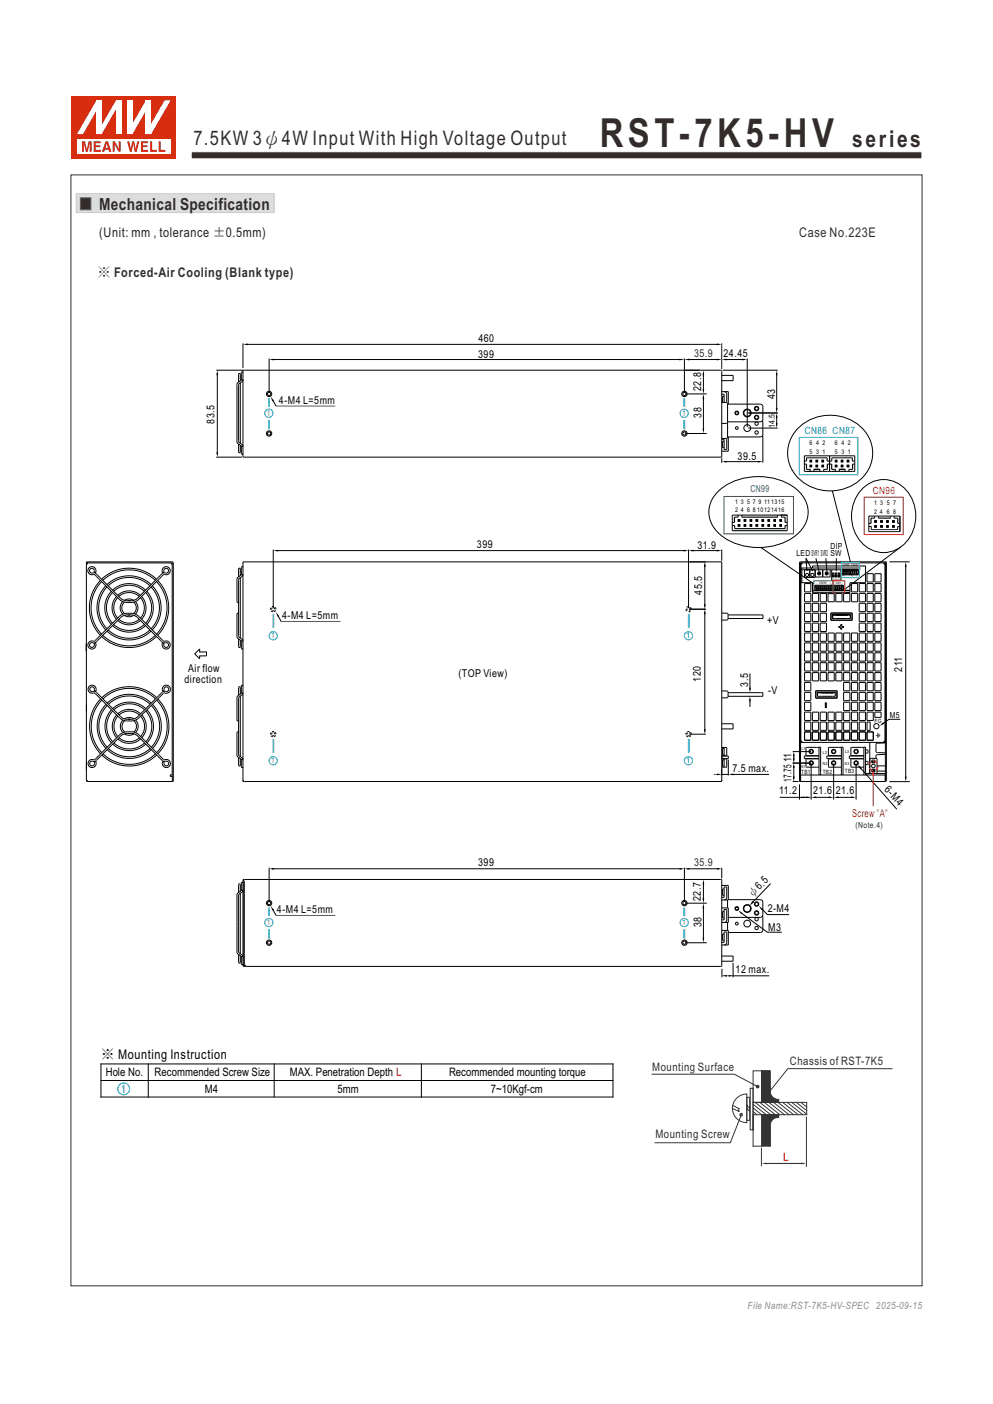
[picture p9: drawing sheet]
<svg xmlns="http://www.w3.org/2000/svg" width="210mm" height="297mm" viewBox="0 0 210 297" stroke-linecap="round" stroke-linejoin="round" font-family="sans-serif">
<path d="M16.1 41h41.9v4h-41.9z" fill-rule="evenodd" fill="#dcdddd" stroke="#c9caca" stroke-width=".21"/>
<path d="M17 41.8h2.2v2.6h-2.2z" fill-rule="evenodd" fill="#332c2b" stroke="#5f5d5d" stroke-width=".21"/>
<path d="M21.3 225.1h108.3v7h-108.3zM21.4 228.6h108.2M31.4 225.1v7M58 225.1v6.9M89.1 225.1v7" fill="none" stroke="#000" stroke-width=".21"/>
<circle cx="26.2" cy="230.3" r="1.25" fill="none" stroke="#008fd7" stroke-width=".21"/>
<path d="M40.4 32.1h154.6v1.5h-154.6z" fill-rule="evenodd" fill="#332c2b" stroke="#fefefe" stroke-width=".21"/>
<path d="M15.2 20.4h22v13.2h-22z" fill-rule="evenodd" fill="#d62e0f"/>
<path d="M16.3 29.4h19.8v3.1h-19.8z" fill-rule="evenodd" fill="#fefefe"/>
<g fill="#d62e0f">
<path d="M26.9 29.9h.4l.4 1.6 .3-1.6h.4l.3 1.6 .3-1.6h.5l-.6 2.2h-.4l-.3-1.7-.3 1.7h-.4z" fill-rule="evenodd"/>
<path d="M29.8 29.9h1.5v.4h-1.1v.5h1v.3h-1v.6h1.1v.4h-1.5z" fill-rule="evenodd"/>
<path d="M31.7 29.9h.5v1.8h1v.4h-1.5z" fill-rule="evenodd"/>
<path d="M33.5 29.9h.5v1.8h1v.4h-1.5z" fill-rule="evenodd"/>
<path d="M17.3 29.9h.7l.4 1.7 .3-1.7h.7v2.2h-.4v-1.8l-.4 1.8h-.5l-.4-1.8v1.8h-.4z" fill-rule="evenodd"/>
<path d="M19.8 29.9h1.5v.4h-1.1v.5h1v.3h-1v.6h1.2v.4h-1.6z" fill-rule="evenodd"/>
<path d="M22.6 30.4l.2 .9h-.5zM22.3 29.9l-.7 2.2h.4l.2-.4h.7l.2 .4h.5l-.8-2.2z" fill-rule="evenodd"/>
<path d="M23.8 29.9h.5l.8 1.5v-1.5h.4v2.2h-.4l-.9-1.6v1.6h-.4z" fill-rule="evenodd"/>
</g>
<g fill="#fff">
<path d="M24.5 21.3h1.1v7.1h-1.1z" fill-rule="evenodd"/>
<path d="M24.5 21.3h1.1l-4.1 7.1h-1.1z" fill-rule="evenodd"/>
<path d="M20.4 21.3h1.1v7.1h-1.1z" fill-rule="evenodd"/>
<path d="M20.4 21.3h1.1v.3l-4 6.8h-1.2z" fill-rule="evenodd"/>
<path d="M30.8 21.3h1.1v7.1h-1.1z" fill-rule="evenodd"/>
<path d="M34.8 21.3h1.3l-4.2 7.1h-1v-.3z" fill-rule="evenodd"/>
<path d="M26.9 21.3h1.1v7.1h-1.1z" fill-rule="evenodd"/>
<path d="M30.8 21.3h1.1v.2l-3.9 6.9h-1.1v-.3z" fill-rule="evenodd"/>
</g>
<g fill="none" stroke="#000" stroke-width=".21">
<path d="M45.7 78.3h5.8M46 78.9v17.3M51.4 78.8l-.2-.1-.2 .1v1.6l-.7 .5-.2 .4v12.2l.9 .9v1.5l.2 .2 .2-.1M51.4 72.6v5.2M51.4 78.4l101.2-.1v18.4h-101.2zM51.9 72.8h100.2M56.9 75.8v7.3M57.5 76.1h86.7M144.7 75.8v7.3M145.3 76.1h6.8M148.8 78.9v3.9M152.6 72.6v5.5"/>
<path d="M152.6 79.4h2.4v1.1h-2.4M152.9 78.3h11.6M153.2 76.1h4.3M158 75.8v14.5M164.3 78.9v7.9M45.7 96.7h5.5M50.5 94v1.6l.1 .2 .2-.2v-1.4M50.8 80.6v-1.4l-.2-.2-.1 .2v1.6M50.8 81v12.8M51 80.2l.2 .2 .2-.2M51.4 94.5l-.2-.1-.2 .2M51.4 80.4l-.2 .3-.7 .6v12.2l.9 .9"/>
<path d="M57.7 84.6l.7 1.3h12.5M145 83.3h4.5M145 91.7h4.5M148.8 83.9v7.2M152.6 85.1l1.1 .1M152.6 96.9v1M152.6 82.8h1.4v2.7M152.6 83.4h.5v1.7M152.6 92.8h1.1M153.1 82.8l.4 .2 .2 .3v1.9M153.1 83.8h-.3v1.3M153.1 93.4h-.3v1.3h.3"/>
<path d="M153.2 97.7h7.6M153.7 92.8v2.3h-.6v-2.2h-.5M153.7 85.2l.1 .1M153.8 85.3h.1M153.9 85.5h6.9l.4 .2 .1 .3v2.8l-.3 .4h-7.1M153.9 89.4l-.2 .2h-1.1M153.9 85.3v7.3l-.2 .2M154 92.4v3h-1.4M158.2 87.4h6.3M158.2 90.6h6.3M161.2 89l.1 3-.3 .4h-7.1M161.3 92.1v5.8"/>
<path d="M164.3 87.9v2.1M169.2 90.2a9.6 9.6 0 0 1 14.7 2.5 7.7 7.7 0 0 1-4.8 10.5 9.3 9.3 0 0 1-12.2-5.2 7.4 7.4 0 0 1 2.3-7.8zM170.1 98.2h.5v1.1h.8l-.1 .4M170.1 96.4h10.7v3.3h-10.7zM170.1 97.5h.5M170.6 97.5v-.6l4.3-.1v.7h1M171.3 97.4h.3v.3h-.3zM171.3 98.4h.3v.3h-.3zM172.1 99.3h1.3v.4M172.1 99.3v.4M172.6 97.4h.3v.3h-.3zM172.6 98.4h.3v.3h-.3z"/>
<path d="M173.8 97.4h.4v.3h-.4zM173.8 98.4h.4v.3h-.4zM174.2 99.3h.8v-1.1h.9v1.1h.8v.4M174.2 99.3v.4M175.4 96.4v3.3M175.9 97.5v-.6l4.4-.1-.1 .7h.6M176.7 97.4h.3v.3h-.3zM176.7 98.4h.3v.3h-.3zM177.4 99.3h1.3M177.5 99.3v.4M177.9 97.4h.3v.3h-.3zM177.9 98.4h.3v.3h-.3z"/>
<path d="M178.7 99.3v.4M179.2 97.4h.3v.3h-.3zM179.2 98.4h.3v.3h-.3zM179.5 99.3v.4M180.8 98.2h-.5v1.1h-.8M18.3 119.3v45.8M18.4 119.1h.1v.2h-.2zM36.2 119.1v.2h.2M57.8 116.3v12.4M58.3 116.5h86.8M145.6 116.3v12.4M146.2 116.5h5.9"/>
<path d="M149.1 119.4v8.9M152.1 103.7a13.3 13.3 0 0 1 16.6 0 5.9 5.9 0 0 1 0 9.2 13.3 13.3 0 0 1-16.6 0 5.9 5.9 0 0 1 0-9.2zM152.6 116.3v2.3M154.9 111.2l.5-.1v.7h10.6v-.6h.5M154.9 109h11.6v3.3h-11.6zM156.1 109v.4M156.1 109.4h-.8v1.1h-.4M156.1 109.9h.3v.4h-.3zM156.1 111h.3v.3h-.3zM157.4 111h.3v.3h-.3zM157.4 109.9h.3v.4h-.3zM158.6 111h.4v.3h-.4z"/>
<path d="M158.6 109.9h.4v.4h-.4zM159.9 111h.3v.3h-.3zM159.9 109.9h.3v.4h-.3zM160.9 115.8l11.2 7.7M161.2 111h.3v.3h-.3zM161.2 109.9h.3v.4h-.3zM162.4 111h.3v.3h-.3zM162.4 109.9h.3v.4h-.3zM163.7 111h.3v.3h-.3zM163.7 109.9h.3v.4h-.3zM164.4 109v.4h-7.5v-.4M165 111h.3v.3h-.3z"/>
<path d="M165 109.9h.3v.4h-.3zM165.2 109v.4h.8v1.1h.5M169.3 119.1v46.2M169.3 119.1h.1M169.3 119.1h18.2v-.3h-18.2l-.2 .2v46.3h18.1M169.3 119.1l.1 37.9h17.8v-37.7h-.3M169.4 119.3h.2M169.4 119.3h.1M169.5 119.3h.1M169.6 119.1v.2h-.2M172.5 118.1l.7 2.7M174.7 118.1l.2 2.7"/>
<path d="M176 103.8l3.9 15.2M176.9 118.1v2.7M181.3 119.7v.1M181.8 119.8v.7h-12.2M182.4 103.3a6.4 6.4 0 0 1 10.6 2.6 8 8 0 0 1-4.2 10.7 6.9 6.9 0 0 1-8.6-6.3 8.4 8.4 0 0 1 2.2-7zM182.6 119.7v.1M183.7 111.4h.6l-.1 .6h5.6v-.6M183.7 109.2h6.6v3.3h-6.6zM184.2 109.6v1.1h-.5M185 109.2v.4h-.8M185 110.1h.3v.4h-.3zM185 111.2h.3v.3h-.3z"/>
<path d="M186.3 111.2h.3v.3h-.3zM186.3 110.1h.3v.4h-.3zM186.9 119.3h.3M186.9 119.1v.2M187 119.3h.1M187.5 111.2h.3v.3h-.3zM187.5 110.1h.3v.4h-.3zM188.1 118.8h4.3M188.3 109.2v.4h-2.5v-.4M188.8 111.2h.3v.3h-.3zM188.8 110.1h.3v.4h-.3zM189.1 109.2v.4h.8v1.1h.4"/>
<path d="M189.8 111.4h.5M190.5 115.7l-11.8 8.9M191.5 119.5v45.3M18.2 136.2v1.5M18.8 120.1a.86 .86 0 0 1 1-.2 .86 .86 0 0 1 .5 .8v.4h-.4v-.4a.52 .52 0 0 0-.7-.4 .52 .52 0 0 0-.2 .8 .52 .52 0 0 0 .8 .1l.6 .2 5.3 5.3 1 .4 1.5-.1 .7-.3 5.7-5.5a.82 .82 0 0 0 1-.4 .5 .5 0 0 0-.4-.6 .5 .5 0 0 0-.6 .5v.4h-.3v-.4a.88 .88 0 0 1 1.1-.7 .88 .88 0 0 1 .6 1.2 .88 .88 0 0 1-1.3 .3l-5.6 5.5-.6 .3-.8 .1h-1.2l-1-.4-5.5-5.5a.93 .93 0 0 1-1.2-.2 .93 .93 0 0 1 0-1.2zM18.9 135.8l1.2-.2 5.2-5.3 .6-.4 .8-.2 1.5 .1 .9 .4 5.5 5.4a1.21 1.21 0 0 1 1.4 .6 .86 .86 0 0 1-.7 1.1 .86 .86 0 0 1-1-.9v-.3h.3v.3a.52 .52 0 0 0 .7 .5 .52 .52 0 0 0 .3-.8 .52 .52 0 0 0-.8-.1l-.6-.2-5.2-5.2-.5-.4-.8-.1h-1.1l-.9 .4-5.7 5.5a.8 .8 0 0 0-1.1 .4 .5 .5 0 0 0 .5 .5 .5 .5 0 0 0 .5-.5v-.3h.4v.3a.86 .86 0 0 1-1.2 .8 .86 .86 0 0 1-.2-1.4zM21.2 122.8a8.4 8.4 0 0 0 0 11.6M21.5 134.6a8.4 8.4 0 0 0 11.6 0M21.5 122.5a8.4 8.4 0 0 1 11.6 0M21.5 123a8 8 0 0 0 0 11.1M21.7 122.8a8.1 8.1 0 0 1 11.1 0M21.7 134.4a8 8 0 0 0 11.1 0"/>
<path d="M21.8 134.5h.1M22.4 123.9a6.8 6.8 0 0 0 0 9.4M22.6 133.5a6.8 6.8 0 0 0 9.4 0M22.6 123.7a6.8 6.8 0 0 1 9.4 0M22.6 124.2a6.4 6.4 0 0 0 0 8.8M22.9 123.9a6.4 6.4 0 0 1 8.8 0M22.9 133.3a6.4 6.4 0 0 0 8.8 0M23.5 125.1a5.1 5.1 0 0 0 0 7M23.8 132.3a5.1 5.1 0 0 0 7 0M23.8 124.8a5.2 5.2 0 0 1 7 0M23.8 125.3a4.8 4.8 0 0 0 0 6.5M24 125.1a4.7 4.7 0 0 1 6.5 0"/>
<path d="M24 132.1a4.8 4.8 0 0 0 6.5 0M24.6 126.2a3.6 3.6 0 0 0 0 4.8M24.9 131.2a3.6 3.6 0 0 0 4.8 0M24.9 125.9a3.6 3.6 0 0 1 4.8 0M24.9 126.4a3.3 3.3 0 0 0 0 4.3M25.1 126.2a3.2 3.2 0 0 1 4.3 0M25.1 131a3.2 3.2 0 0 0 4.3 0M26 127.3a1.89 1.89 0 0 0 0 2.6M26.3 130.2l.8 .3 1.2-.3M26.3 127l.9-.3 1.1 .3M26.4 127.4a1.53 1.53 0 0 0 0 2.4M27 127.1h.6"/>
<path d="M27 130.1h.6M28.2 127.4a1.53 1.53 0 0 1 0 2.4M28.6 127.3a1.92 1.92 0 0 1 0 2.6M29.7 126.4a3.3 3.3 0 0 1 0 4.3M29.9 126.2a3.6 3.6 0 0 1 0 4.8M30.8 125.3a4.8 4.8 0 0 1 0 6.5M31 125.1a5.2 5.2 0 0 1 0 7M32 124.2a6.4 6.4 0 0 1 0 8.8M32.2 123.9a6.8 6.8 0 0 1 0 9.4M33.1 123a8 8 0 0 1 0 11.1M33.3 122.8a8.4 8.4 0 0 1 0 11.6M41.2 138.3l1-1v.6h1.5v.8h-1.5v.7z"/>
<path d="M50.5 129.9l-.2-.2-.2 .2v4.8l.9 .9v1.5l.2 .2 .2-.1M50.5 135.2v1.6l.1 .2 .2-.2v-1.4M50.8 121.8v-1.4l-.2-.2-.1 .2v1.6M50.8 122.2v12.8M51 121.4l.2 .2 .2-.2M51.4 120l-.2-.1-.2 .1v1.6l-.9 .9v4.8l.2 .1 .2-.1M51.4 121.6l-.9 .9v12.2l.9 .9M51.4 135.7l-.2-.1-.2 .2M58.8 130.2l.7 1.3h12.5M145.8 128.9h3.5M149.1 129.4v25.4M152.7 129.7h1.1l.2 .2v1.1l-.2 .1"/>
<path d="M152.7 131.2h1.1M153.8 131.1v.1M154 130.1h7.4v.7h-7.4M169.3 126.1h.1M169.4 120.2h12.4M169.6 120.2v3.1M170.1 120.5v1.6h2.2v-1.6M170.2 129.7h1.3v1.8h-1.3zM170.2 123.4h1.3v1.8h-1.3zM170.2 125.5h1.3v1.8h-1.3zM170.2 127.6h1.3v1.8h-1.3zM170.2 131.8h1.3v1.8h-1.3z"/>
<path d="M170.2 133.9h1.3v1.8h-1.3zM170.2 136h1.3v1.8h-1.3zM170.2 138.1h1.3v1.8h-1.3zM170.7 120.8l-.2-2.7 1.4 2.7M171.2 120.5v1.6M171.8 129.7h1.3v1.8h-1.3zM171.8 125.5h1.3v1.8h-1.3zM171.8 127.6h1.3v1.8h-1.3zM171.8 131.8h1.3v1.8h-1.3zM171.8 133.9h1.3v1.8h-1.3zM171.8 136h1.3v1.8h-1.3zM171.8 138.1h1.3v1.8h-1.3z"/>
<path d="M171.8 120.2v-.5h11.2v3.6h-3.3v2.1h-7.9v-2.1h-2.4M171.8 124.9h7.9M171.8 125.3h7.9M172.3 124.5h.2v.2l3.5 .1v-.3h.3v.3l1.9-.1v-.2h.1M172.4 120.5v1.6h3.2v-1.6M172.5 123.8v.5h-.2M172.7 123.8v.1h-.2M172.7 124.5l.1 .1zM172.7 124.1l.1 .1zM173.1 121.2l.2-.1 .1 .3-.2 .1zM173.1 124.5l.1 .1zM173.1 124.1l.1 .1z"/>
<path d="M173.5 129.7h1.3v1.8h-1.3zM173.5 125.5h1.3v1.8h-1.3zM173.5 127.6h1.3v1.8h-1.3zM173.5 131.8h1.3v1.8h-1.3zM173.5 133.9h1.3v1.8h-1.3zM173.5 136h1.3v1.8h-1.3zM173.5 138.1h1.3v1.8h-1.3zM173.6 124.5l.1 .1zM173.6 124.1l.1 .1zM174 120.5v1.6M174 124.5l.1 .1zM174 124.1l.1 .1z"/>
<path d="M174.4 124.5l.1 .1zM174.4 124.1l.1 .1zM174.7 121.2l.2-.1 .1 .3-.2 .1zM174.8 124.5l.1 .1zM174.8 124.1l.1 .1zM175.1 125.6h1.3v1.7h-1.3zM175.1 133.9h1.3v1.8h-1.3zM175.1 136h1.3v1.8h-1.3zM175.1 138.1h1.3v1.8h-1.3zM175.2 124.5l.1 .1zM175.2 124.1l.1 .1zM175.5 123.8v.1h-2.5v-.1"/>
<path d="M175.7 124.5l.1 .1zM175.7 124.1l.1 .1zM175.7 129.7h4.5v1.5h-4.5zM175.7 123.8v.2l.3-.1M175.8 129.7v1.5h4.3v-1.5M175.9 120.5v2.2h2v-2.2M176.1 130.1h.3zM176.1 130.1h3.7M176.1 121.2h.3v.8h-.3zM176.1 130.8h3.7M176.1 130.8v-.8h3.8l-.1 .8M176.2 123.8v1.1"/>
<path d="M176.3 123.8v.5h-.3v-.5M176.6 130.1h.9zM176.6 123.8v.1h-.3M176.6 124.5l.1 .1zM176.6 124.1l.1 .1zM176.6 130.1h-.5v.7M176.7 121.2h.3v.8h-.3zM176.8 125.5h1.3v1.8h-1.3zM176.8 133.9h1.3v1.8h-1.3zM176.8 136h1.3v1.8h-1.3zM176.8 138.1h1.3v1.8h-1.3zM176.8 123.8v.1h.9"/>
<path d="M177 124.5l.1 .1zM177 124.1l.1 .1zM177.2 130.1h1.6zM177.3 121.2h.3v.8h-.3zM177.4 132.5h.4v-.4h.2v.4h.4v.2h-.4v.4h-.2v-.4h-.4zM177.4 124.5l.1 .1zM177.4 124.1l.1 .1zM177.6 130.1h.8zM177.7 123.8v.2M177.8 124.5l.1 .1zM177.8 124.1l.1 .1zM177.9 123.8v.1h.3"/>
<path d="M178 121.1h.2M178 120.5v1.1h3.6v-1.1M178.2 121.1v.5M178.2 123.8v.5h.1M178.2 121.5h.2v.1M178.4 125.5h1.3v1.8h-1.3zM178.4 133.9h1.3v1.8h-1.3zM178.4 136h1.3v1.8h-1.3zM178.4 138.1h1.3v1.8h-1.3zM178.4 120.8l.1 .1zM178.4 121.2l.1 .1zM178.4 130.1h1z"/>
<path d="M178.7 121.5v.1M178.7 121.5h.4v.1M178.9 120.8l.1 .1zM178.9 121.2l.1 .1zM179.3 120.8l.1 .1zM179.3 121.2l.1 .1zM179.3 130.1h.5M179.4 121.5h.2M179.4 121.5v.1M179.6 120.9h.4l-.1-.2h1.5v.2M179.6 120.7v.2M179.6 120.7h-1.4v.2h-.2"/>
<path d="M179.7 124.9h-7.4v-1.1h6v1.1M179.8 120.5v1.1M179.8 130.1v.7M179.9 121.1h-.3v.5M179.9 121.1v.5M179.9 121.5h.3v.1M180.1 123.4h1.3v1.8h-1.3zM180.1 125.5h1.3v1.8h-1.3zM180.1 133.9h1.3v1.8h-1.3zM180.1 136h1.3v1.8h-1.3zM180.1 138.1h1.3v1.8h-1.3zM180.2 120.8l.1 .1z"/>
<path d="M180.2 121.2l.1 .1zM180.5 121.5v.1M180.5 121.5h.4v.1M180.6 120.8l.1 .1zM180.6 121.2l.1 .1zM181 120.8l.1 .1zM181 121.2l.1 .1zM181.1 121.5h.3M181.1 121.5v.1M181.4 120.9h.2M181.6 121.1h-.2v.5M181.7 129.7h1.3v1.8h-1.3z"/>
<path d="M181.7 123.4h1.3v1.8h-1.3zM181.7 125.5h1.3v1.8h-1.3zM181.7 127.6h1.3v1.8h-1.3zM181.7 131.8h1.3v1.8h-1.3zM181.7 133.9h1.3v1.8h-1.3zM181.7 136h1.3v1.8h-1.3zM181.7 138.1h1.3v1.8h-1.3zM183.4 129.7h1.3v1.8h-1.3zM183.4 121.4h1.3v1.7h-1.3zM183.4 123.4h1.3v1.8h-1.3zM183.4 125.5h1.3v1.8h-1.3zM183.4 127.6h1.3v1.8h-1.3z"/>
<path d="M183.4 131.8h1.3v1.8h-1.3zM183.4 133.9h1.3v1.8h-1.3zM183.4 136h1.3v1.8h-1.3zM183.4 138.1h1.3v1.8h-1.3zM185 129.7h1.3v1.8h-1.3zM185 121.4h1.3v1.7h-1.3zM185 123.4h1.3v1.8h-1.3zM185 125.5h1.3v1.8h-1.3zM185 127.6h1.3v1.8h-1.3zM185 131.8h1.3v1.8h-1.3zM185 133.9h1.3v1.8h-1.3zM185 136h1.3v1.8h-1.3z"/>
<path d="M185 138.1h1.3v1.8h-1.3zM18.3 149v1.4M18.9 145.2a.86 .86 0 0 1 .9-.2 .86 .86 0 0 1 .5 .8v.4h-.3v-.4a.52 .52 0 0 0-.7-.4 .52 .52 0 0 0-.3 .7 .52 .52 0 0 0 .8 .1l.5 .2 5.3 5.3 1.2 .5 1.4-.1 .7-.3 5.7-5.5a.82 .82 0 0 0 1.1-.3 .5 .5 0 0 0-.4-.7 .5 .5 0 0 0-.6 .5v.4h-.4v-.4a.86 .86 0 0 1 1.1-.8 .86 .86 0 0 1 .6 1.1 .86 .86 0 0 1-1.2 .5l-5.6 5.4-.6 .4-.9 .1h-1.1l-1.1-.5-5.5-5.4a.93 .93 0 0 1-1.2-.2 .93 .93 0 0 1 .1-1.2zM21.3 147.8a8.4 8.4 0 0 0 0 11.7M21.5 159.7a8.4 8.4 0 0 0 11.6 0M21.5 147.6a8.4 8.4 0 0 1 11.6 0M21.5 148.1a8 8 0 0 0 0 11.1M21.8 147.8a8.1 8.1 0 0 1 11.1 0M21.8 159.5a8 8 0 0 0 11.1 0M22.4 149a6.8 6.8 0 0 0 0 9.3M22.7 158.6a6.8 6.8 0 0 0 9.3 0M22.7 148.7a6.8 6.8 0 0 1 9.3 0"/>
<path d="M22.7 149.2a6.4 6.4 0 0 0 0 8.9M22.9 149a6.4 6.4 0 0 1 8.8 0M22.9 158.3a6.4 6.4 0 0 0 8.8 0M23.6 150.2a5.2 5.2 0 0 0 0 7M23.8 157.4a5.1 5.1 0 0 0 7 0M23.8 149.9a5.1 5.1 0 0 1 7 0M23.8 150.4a4.8 4.8 0 0 0 0 6.5M24.1 150.2a4.8 4.8 0 0 1 6.5 0M24.1 157.2a4.8 4.8 0 0 0 6.5 0M24.7 151.2a3.6 3.6 0 0 0 0 4.9M24.9 156.3a3.6 3.6 0 0 0 4.8 0M24.9 151a3.6 3.6 0 0 1 4.8 0"/>
<path d="M24.9 151.5a3.2 3.2 0 0 0 0 4.3M25.2 151.2a3.2 3.2 0 0 1 4.3 0M25.2 156.1a3.2 3.2 0 0 0 4.3 0M26 152.3a1.92 1.92 0 0 0 0 2.7M26.3 155.2l1 .3 1-.3M26.3 152.1l1-.3 1 .3M26.4 152.4a1.53 1.53 0 0 0 0 2.5M27 152.2h.7M27 155.2h.7M28.3 152.4a1.55 1.55 0 0 1 0 2.5M28.7 152.3a1.89 1.89 0 0 1 0 2.7M29.7 151.5a3.2 3.2 0 0 1 0 4.3"/>
<path d="M30 151.2a3.6 3.6 0 0 1 0 4.9M30.8 150.4a4.8 4.8 0 0 1 0 6.5M31.1 150.2a5.1 5.1 0 0 1 0 7M32 149.2a6.4 6.4 0 0 1 0 8.9M32.2 149a6.8 6.8 0 0 1 0 9.3M33.1 148.1a8 8 0 0 1 0 11.1M33.4 147.8a8.4 8.4 0 0 1 0 11.7M50.5 155l-.2-.2-.2 .1v4.9l.9 .8v1.6l.2 .2 .2-.2M50.8 146.8v-1.4l-.2-.1-.1 .1v1.7M50.8 147.3v12.7M51 146.5l.2 .1 .2-.1M51.4 145.1l-.2-.2-.2 .2v1.6l-.9 .8v4.9l.2 .1 .2-.2"/>
<path d="M51.4 146.7l-.9 .9v12.1l.9 .9M145.8 155.3h3.5M152.6 153.1h2.4v1.1h-2.4M152.6 159.9h1.4v.6h-1.4M152.6 158.1h1.1v1.8h-1.1M152.7 146.2h1.1M152.7 147.6h1.1M152.7 159.9v.6M153.1 158.1v1.8M153.1 158.3h-.3v1.4h.3M153.8 146.2h.1M153.8 146.2l.2 .2v1l-.2 .2"/>
<path d="M153.8 147.6h.1M154 146.5h7.3v.8h-7.3M158.6 142.5v3.5M158.6 147.8v1.7M167.6 159h3.9M167.9 159.5v1.4M169.4 156.8h.2v.2M169.5 156.8h.1M170.2 154.8h1.3v1.8h-1.3zM170.2 140.2h1.3v1.7h-1.3zM170.2 142.3h1.3v1.7h-1.3zM170.2 144.4h1.3v1.7h-1.3z"/>
<path d="M170.2 146.5h1.3v1.7h-1.3zM170.2 148.6h1.3v1.7h-1.3zM170.2 150.6h1.3v1.8h-1.3zM170.2 152.7h1.3v1.8h-1.3zM171.8 154.8h1.3v1.8h-1.3zM171.8 140.2h1.3v1.7h-1.3zM171.8 142.3h1.3v1.7h-1.3zM171.8 150.6h1.3v1.8h-1.3zM171.8 152.7h1.3v1.8h-1.3zM172.5 146.1h4.5v1.6h-4.5zM172.6 146.2v1.4h4.3v-1.4M173.2 158.1l-2.7 .1v1.7h2.7"/>
<path d="M173.2 159.9h-3.1v.6h3.1M173.5 154.8h1.3v1.8h-1.3zM173.5 140.2h1.3v1.7h-1.3zM173.5 142.3h1.3v1.7h-1.3zM173.5 150.6h1.3v1.8h-1.3zM173.5 152.7h1.3v1.8h-1.3zM173.5 146.5h-.6v.8M173.5 146.5h.7zM174.1 146.5h1.4zM174.5 146.5h.6zM174.5 148.7h.3v1h-.3zM175.1 154.8h1.3v1.8h-1.3z"/>
<path d="M175.1 140.2h1.3v1.7h-1.3zM175.1 142.3h1.3v1.7h-1.3zM175.1 150.6h1.3v1.8h-1.3zM175.1 152.7h1.3v1.8h-1.3zM175.4 146.5h.7zM175.5 146.5h.8zM176.1 146.5h.5M176.3 146.5h.3M176.6 146.5v.8h-3.7M176.6 146.5h-3.7v.8M176.8 154.8h1.3v1.8h-1.3zM176.8 140.2h1.3v1.7h-1.3z"/>
<path d="M176.8 142.3h1.3v1.7h-1.3zM176.8 150.6h1.3v1.8h-1.3zM176.8 152.7h1.3v1.8h-1.3zM177.9 158.1l-2.7 .1 .1 1.7h2.6M177.9 159.9h-3v.6h3M178.4 154.8h1.3v1.8h-1.3zM178.4 144.4h1.3v1.7h-1.3zM178.4 140.2h1.3v1.7h-1.3zM178.4 142.3h1.3v1.7h-1.3zM178.4 146.5h1.3v1.7h-1.3zM178.4 148.6h1.3v1.7h-1.3zM178.4 150.6h1.3v1.8h-1.3z"/>
<path d="M178.4 152.7h1.3v1.8h-1.3zM180.1 154.8h1.3v1.8h-1.3zM180.1 140.2h1.3v1.7h-1.3zM180.1 142.3h1.3v1.7h-1.3zM180.1 144.4h1.3v1.7h-1.3zM180.1 146.5h1.3v1.7h-1.3zM180.1 148.6h1.3v1.7h-1.3zM180.1 150.6h1.3v1.8h-1.3zM180.1 152.7h1.3v1.8h-1.3zM181.7 154.8h1.3v1.8h-1.3zM181.7 140.2h1.3v1.7h-1.3zM181.7 142.3h1.3v1.7h-1.3z"/>
<path d="M181.7 144.4h1.3v1.7h-1.3zM181.7 146.5h1.3v1.7h-1.3zM181.7 148.6h1.3v1.7h-1.3zM181.7 150.6h1.3v1.8h-1.3zM181.7 152.7h1.3v1.8h-1.3zM182.7 158.1l-2.8 .1 .1 1.7h2.7M182.7 159.9h-3.1v.6h3.1M183 158.6l.6 .1v.6h-.6M183.4 154.8h1.3v1.8h-1.3zM183.4 144.4h1.3v1.7h-1.3zM183.4 140.2h1.3v1.7h-1.3zM183.4 142.3h1.3v1.7h-1.3z"/>
<path d="M183.4 146.5h1.3v1.7h-1.3zM183.4 148.6h1.3v1.7h-1.3zM183.4 150.6h1.3v1.8h-1.3zM183.4 152.7h.6v1.8h-.6zM183.9 157v6.6M185 140.2h1.3v1.7h-1.3zM185 142.3h1.3v1.7h-1.3zM185 144.4h1.3v1.7h-1.3zM185 146.5h1.3v1.7h-1.3zM185 148.6h1.3v1.7h-1.3zM185 150.6h1.3v1.1h-1.3zM187.2 156.9h.1"/>
<path d="M187.2 156.8h-.3v.2M187.2 159.5l-1.7 .1-.3 .4M187.2 157l-1.7 .2-.3 .3 .2 1.6 1.8 .3M190.4 152.2h-2.4l-1.6 1.1M18.3 165.1h.2v.2M18.3 165.1l.2 .2M18.3 161.3v1.5M18.5 165.3h18.1v-46.2l-.2-.2h-18.1v.2h18.1v46.2M18.9 160.9l.4-.2 .8-.1 5.3-5.2 .7-.4 .8-.2h1.3l1 .5 5.4 5.4a.95 .95 0 0 1 1.1 .1 .95 .95 0 0 1 .3 1.1 .85 .85 0 0 1-1 .4 .85 .85 0 0 1-.7-.8v-.4h.4v.4a.52 .52 0 0 0 .7 .5 .52 .52 0 0 0 .3-.8 .52 .52 0 0 0-.8-.1l-.5-.2-5.3-5.3-1.2-.4h-1.5l-.8 .4-5.5 5.4a.82 .82 0 0 0-1.1 .4 .5 .5 0 0 0 .4 .6 .5 .5 0 0 0 .6-.5v-.4h.3v.4a.86 .86 0 0 1-1.1 .8 .86 .86 0 0 1-.3-1.4zM36.4 163.9h-.3l-.1 .2 .1 .1h.3M50.5 160.2v1.7l.1 .1 .2-.1v-1.4M51.4 160.8l-.2-.1-.2 .1"/>
<path d="M51.4 165l.3 .3h100.8l.1-.2v-46.2h-101.2v46.4h.2M51.6 165.3h.1M151 163.8h1.1M152.6 165l-.3 .3M152.6 163.8h1.4M152.6 160.5h1.1v1.8h-1.1M153.1 160.5v1.8M153.1 160.8h-.3v1.3h.3M154 160.7v3.3M154.6 163.8h8M164.9 168.7h6.3M167.6 165.3h1.3"/>
<path d="M167.6 161.4h3.9M167.9 162v2.8M169.1 165.9v3.3M169.3 165.2h.1M171.5 161.5v7.7M172.1 168.7h3.6M173.2 160.5l-2.7 .1v1.7h2.7M173.2 163.9v-5.8h.4v5.8M176.3 161.5v7.7M176.8 168.7h3.7M177.9 160.5l-2.7 .1 .1 1.7h2.6M177.9 163.9v-5.8h.4v5.8"/>
<path d="M181 161.5v7.7M181.6 162.1l8.1 9.1M182.7 160.5l-2.8 .1 .1 1.7h2.7M182.7 163.9v-5.8h.3v5.8M183 161.1l.6 .1v.5h-.6M183 163.6h4.2M187.2 163.9h-17.7l-.2 .3M187.2 164.8h.1M187.5 165.1l-.3 .2M187.5 165.1v-45.9l-.3-.1v46.2M187.5 165.1h-.3M188.1 165.3h4.3"/>
<path d="M50.8 188.5v-1.4l-.2-.1-.1 .1v1.7M50.8 189v12.7M51 188.2l.2 .1 .2-.1M51.4 188.4l-.9 .9v12.1l.9 .9M51.4 186.8l-.2-.2-.2 .2v1.6l-.9 .8v12.3l.9 .8v1.6l.2 .2 .2-.2M51.4 186h101.2v18.4h-101l-.2-.2zM51.4 186.2h.2v18h.3M51.6 186.6h.1M51.6 186.5h.1M56.9 183.6v7.2M57.5 183.8h86.7M57.7 192.4l.7 1.2h12.5"/>
<path d="M144.7 183.6v7.2M145.3 183.8h6.8M152.6 199.3h.5v-2.2h.6v2.3l-.2 .4-.4 .1M152.6 194.6h.5v-2.2h.6v2.3l-.2 .3-.4 .1M152.6 189.8h.5v-2.2h.6v2.3l-.2 .3-.4 .2M152.6 183.6v2.2M152.6 187.4l1.4-.1v3.1h-1.4M152.6 192.1h1.4v3h-1.4M152.6 196.9l1.4-.1v3.1h-1.4M153.1 188.1h-.3v1.3h.3M153.1 192.8h-.3v1.4h.3M153.1 197.6h-.3v1.3h.3"/>
<path d="M153.9 190.4v1.7M153.9 195.1v1.7M154 190.3h6.8l.3 .1 .2 .4v2.8l-.3 .4-7 .1M156.9 193.2l5.4 4h3M161.1 192.3l1.2 1.2h4.6M161.2 193.8l.1 3-.3 .4-7 .1M163 186.9l-4 4.2M50.5 201.9v1.7l.1 .2 .2-.2v-1.4M51.4 202.5l-.2-.1-.2 .1M51.4 204.2h.5v.2M152.6 202.2h2.4v1.1h-2.4M152.7 204.9v1.9"/>
<path d="M152.9 206.4h2M155 206.4h7.7M155 203.7v3.1"/>
<circle cx="56.9" cy="91.7" r=".56"/>
<circle cx="56.9" cy="83.3" r=".56"/>
<circle cx="56.9" cy="91.7" r=".34"/>
<circle cx="56.9" cy="83.3" r=".34"/>
<circle cx="144.7" cy="91.7" r=".34"/>
<circle cx="144.7" cy="83.3" r=".34"/>
<circle cx="144.7" cy="91.7" r=".56"/>
<circle cx="144.7" cy="83.3" r=".56"/>
<circle cx="155.8" cy="87.4" r=".4"/>
<circle cx="155.8" cy="90.6" r=".29"/>
<circle cx="155.8" cy="87.4" r=".29"/>
<circle cx="158" cy="90.6" r=".72"/>
<circle cx="158" cy="87.4" r=".82"/>
<circle cx="158" cy="87.4" r=".72"/>
<circle cx="160" cy="88.3" r=".46"/>
<circle cx="160" cy="86.4" r=".46"/>
<circle cx="160" cy="89.6" r=".36"/>
<circle cx="160" cy="88.3" r=".36"/>
<circle cx="160" cy="86.4" r=".36"/>
<circle cx="160" cy="91.5" r=".35"/>
<circle cx="170.7" cy="121.6" r=".34"/>
<circle cx="171.8" cy="121.6" r=".33"/>
<circle cx="173.2" cy="121.3" r=".34"/>
<circle cx="174.8" cy="121.3" r=".34"/>
<circle cx="171.5" cy="159" r=".46"/>
<circle cx="171.5" cy="159" r=".36"/>
<circle cx="176.3" cy="159" r=".46"/>
<circle cx="176.3" cy="159" r=".36"/>
<circle cx="181" cy="159" r=".46"/>
<circle cx="181" cy="159" r=".36"/>
<circle cx="185.3" cy="153.6" r=".55"/>
<circle cx="171.5" cy="161.4" r=".46"/>
<circle cx="171.5" cy="161.4" r=".36"/>
<circle cx="176.3" cy="161.4" r=".46"/>
<circle cx="176.3" cy="161.4" r=".36"/>
<circle cx="181" cy="161.4" r=".46"/>
<circle cx="181" cy="161.4" r=".36"/>
<circle cx="56.9" cy="199.4" r=".56"/>
<circle cx="56.9" cy="191" r=".34"/>
<circle cx="56.9" cy="199.4" r=".34"/>
<circle cx="56.9" cy="191" r=".56"/>
<circle cx="144.7" cy="191" r=".34"/>
<circle cx="144.7" cy="199.4" r=".34"/>
<circle cx="144.7" cy="199.4" r=".56"/>
<circle cx="144.7" cy="191" r=".56"/>
<circle cx="155.8" cy="192.2" r=".4"/>
<circle cx="155.8" cy="192.2" r=".29"/>
<circle cx="155.8" cy="195.4" r=".29"/>
<circle cx="158" cy="192.2" r=".72"/>
<circle cx="158" cy="195.4" r=".72"/>
<circle cx="158" cy="192.2" r=".82"/>
<circle cx="160" cy="193.1" r=".46"/>
<circle cx="160" cy="191.3" r=".46"/>
<circle cx="160" cy="194.4" r=".36"/>
<circle cx="160" cy="191.3" r=".36"/>
<circle cx="160" cy="193.1" r=".36"/>
<circle cx="160" cy="196.3" r=".35"/>
</g>
<g fill="none" stroke="#000" stroke-width=".21" stroke-dasharray=".4 .3" stroke-linecap="butt">
<circle cx="57.8" cy="128.9" r=".34"/>
<circle cx="57.8" cy="128.9" r=".56"/>
<circle cx="57.8" cy="155.3" r=".34"/>
<circle cx="57.8" cy="155.3" r=".56"/>
<circle cx="145.6" cy="155.3" r=".34"/>
<circle cx="145.6" cy="155.3" r=".56"/>
</g>
<g fill="none" stroke="#000" stroke-width=".21" stroke-dasharray=".4 .4" stroke-linecap="butt">
<circle cx="145.6" cy="128.9" r=".34"/>
<circle cx="145.6" cy="128.9" r=".56"/>
</g>
<g fill="#000">
<path d="M46 78.3l.1 1.1h-.3zM51.4 72.8l1-.1v.3zM56.9 76.1l1.1-.2v.3zM143.7 75.9l1.1 .2-1.1 .1zM144.7 76.1l1.1-.2v.3zM148.8 78.3l.1 1.1h-.3zM151.6 75.9l1 .2-1 .1zM151.6 72.7l1 .1-1 .2zM152.6 76.1l1.1-.2v.3zM157 75.9l1 .2-1 .1zM164.3 78.3l.1 1.1h-.3zM45.8 95.6h.3l-.1 1.1z"/>
<path d="M57.2 83.9l.7 .8-.3 .2zM148.6 82.3h.3l-.1 1zM148.6 90.6h.3l-.1 1.1zM148.8 83.3l.1 1.1h-.3zM152.7 97.6l1-.1v.3zM160.3 97.5l1 .1-1 .2zM164.1 86.3h.3l-.1 1.1zM164.3 87.4l.1 1h-.3zM164.1 89.5h.3l-.1 1.1zM57.8 116.5l1.1-.2v.3zM144.6 116.3l1 .2-1 .1zM145.6 116.5l1.1-.2v.3z"/>
<path d="M149.1 118.9l.1 1h-.3zM151.6 116.3l1 .2-1 .1zM191.5 118.8l.2 1.1h-.3zM58.3 129.5l.7 .8-.3 .2zM148.9 127.8h.3l-.1 1.1zM149.1 128.9l.1 1h-.3zM148.9 154.3h.3l-.1 1zM158.6 147.3l.2 1.1h-.4zM158.4 145.5h.4l-.2 1zM185.2 155.5h.5zM185.2 155.6l.5-.1zM185.6 155l.1 1.1z"/>
<path d="M185.8 155.2l.1 .7zM186 155.4l.1 .3zM186 153.6l.8-.8 .2 .3zM151.6 163.6l1.1 .2-1.1 .2zM154 163.8l1.1-.2v.4zM167.7 164.3h.4l-.2 1zM167.9 161.4l.1 1.1h-.3zM167.7 160.4h.3l-.1 1zM167.9 159l.1 1.1h-.3zM169.1 168.7l1-.2v.3zM170.5 168.5l1.1 .2-1.1 .1zM171.5 168.7l1.1-.2v.3z"/>
<path d="M175.2 168.5l1.1 .2-1.1 .1zM176.3 168.7l1-.2v.3zM180 168.5l1.1 .2-1.1 .1zM181.3 161.7l1 .8-.3 .2zM191.4 164.3h.3l-.2 1zM57.2 191.6l.7 .9-.3 .1zM56.9 183.8l1-.2v.4zM143.7 183.6l1 .2-1 .2zM144.8 183.8l1-.2v.4zM151.6 183.6l1 .2-1 .2zM156.1 192.5l.9 .6-.2 .3zM159.2 190.6l.3 .2-1 .8z"/>
<path d="M160.4 191.6l.9 .7-.2 .2zM152.6 206.4l1.1-.1v.3zM154.1 206.3l1.1 .1-1.1 .2z"/>
</g>
<g fill="none" stroke="#008fd7" stroke-width=".21">
<path d="M56.9 84.3v1.8M56.9 88.8v2M144.7 84.3v1.8M144.7 88.8v2M57.8 129.9v2.9M145.6 129.9v2.9M57.8 156.3v2.9M145.6 156.3v2.9M56.9 192v1.8M56.9 196.6v1.9M144.7 192v1.8M144.7 196.6v1.9"/>
<circle cx="56.9" cy="87.4" r=".87"/>
<circle cx="144.7" cy="87.4" r=".87"/>
<circle cx="57.8" cy="134.5" r=".87"/>
<circle cx="145.6" cy="134.5" r=".87"/>
<circle cx="57.8" cy="160.9" r=".87"/>
<circle cx="145.6" cy="160.9" r=".87"/>
<circle cx="56.9" cy="195.2" r=".87"/>
<circle cx="144.7" cy="195.2" r=".87"/>
</g>
<g fill="#000" stroke="#000" stroke-width=".21">
<path d="M171.3 97.4h.3v.3h-.3z" fill-rule="evenodd"/>
<path d="M171.3 98.4h.3v.3h-.3z" fill-rule="evenodd"/>
<path d="M172.6 97.4h.3v.3h-.3z" fill-rule="evenodd"/>
<path d="M172.6 98.4h.3v.3h-.3z" fill-rule="evenodd"/>
<path d="M173.8 97.4h.4v.3h-.4z" fill-rule="evenodd"/>
<path d="M173.8 98.4h.4v.3h-.4z" fill-rule="evenodd"/>
<path d="M176.7 97.4h.3v.3h-.3z" fill-rule="evenodd"/>
<path d="M176.7 98.4h.3v.3h-.3z" fill-rule="evenodd"/>
<path d="M177.9 97.4h.3v.3h-.3z" fill-rule="evenodd"/>
<path d="M177.9 98.4h.3v.3h-.3z" fill-rule="evenodd"/>
<path d="M179.2 97.4h.3v.3h-.3z" fill-rule="evenodd"/>
<path d="M179.2 98.4h.3v.3h-.3z" fill-rule="evenodd"/>
<path d="M156.1 109.9h.3v.4h-.3z" fill-rule="evenodd"/>
<path d="M156.1 111h.3v.3h-.3z" fill-rule="evenodd"/>
<path d="M157.4 111h.3v.3h-.3z" fill-rule="evenodd"/>
<path d="M157.4 109.9h.3v.4h-.3z" fill-rule="evenodd"/>
<path d="M158.6 111h.4v.3h-.4z" fill-rule="evenodd"/>
<path d="M158.6 109.9h.4v.4h-.4z" fill-rule="evenodd"/>
<path d="M159.9 111h.3v.3h-.3z" fill-rule="evenodd"/>
<path d="M159.9 109.9h.3v.4h-.3z" fill-rule="evenodd"/>
<path d="M161.2 111h.3v.3h-.3z" fill-rule="evenodd"/>
<path d="M161.2 109.9h.3v.4h-.3z" fill-rule="evenodd"/>
<path d="M162.4 111h.3v.3h-.3z" fill-rule="evenodd"/>
<path d="M162.4 109.9h.3v.4h-.3z" fill-rule="evenodd"/>
<path d="M163.7 111h.3v.3h-.3z" fill-rule="evenodd"/>
<path d="M163.7 109.9h.3v.4h-.3z" fill-rule="evenodd"/>
<path d="M165 111h.3v.3h-.3z" fill-rule="evenodd"/>
<path d="M165 109.9h.3v.4h-.3z" fill-rule="evenodd"/>
<path d="M185 110.1h.3v.4h-.3z" fill-rule="evenodd"/>
<path d="M185 111.2h.3v.3h-.3z" fill-rule="evenodd"/>
<path d="M186.3 111.2h.3v.3h-.3z" fill-rule="evenodd"/>
<path d="M186.3 110.1h.3v.4h-.3z" fill-rule="evenodd"/>
<path d="M187.5 111.2h.3v.3h-.3z" fill-rule="evenodd"/>
<path d="M187.5 110.1h.3v.4h-.3z" fill-rule="evenodd"/>
<path d="M188.8 111.2h.3v.3h-.3z" fill-rule="evenodd"/>
<path d="M188.8 110.1h.3v.4h-.3z" fill-rule="evenodd"/>
<path d="M172.7 124.1l.1 .1z" fill-rule="evenodd"/>
<path d="M172.7 124.5l.1 .1z" fill-rule="evenodd"/>
<path d="M173.1 124.5l.1 .1z" fill-rule="evenodd"/>
<path d="M173.1 124.1l.1 .1z" fill-rule="evenodd"/>
<path d="M173.6 124.5l.1 .1z" fill-rule="evenodd"/>
<path d="M173.6 124.1l.1 .1z" fill-rule="evenodd"/>
<path d="M174 124.5l.1 .1z" fill-rule="evenodd"/>
<path d="M174 124.1l.1 .1z" fill-rule="evenodd"/>
<path d="M174.4 124.5l.1 .1z" fill-rule="evenodd"/>
<path d="M174.4 124.1l.1 .1z" fill-rule="evenodd"/>
<path d="M174.8 124.5l.1 .1z" fill-rule="evenodd"/>
<path d="M174.8 124.1l.1 .1z" fill-rule="evenodd"/>
<path d="M175.2 124.5l.1 .1z" fill-rule="evenodd"/>
<path d="M175.2 124.1l.1 .1z" fill-rule="evenodd"/>
<path d="M175.7 124.5l.1 .1z" fill-rule="evenodd"/>
<path d="M175.7 124.1l.1 .1z" fill-rule="evenodd"/>
<path d="M176.1 121.7h.3v.3h-.3z" fill-rule="evenodd"/>
<path d="M176.6 124.1l.1 .1z" fill-rule="evenodd"/>
<path d="M176.6 124.5l.1 .1z" fill-rule="evenodd"/>
<path d="M176.7 121.7h.3v.3h-.3z" fill-rule="evenodd"/>
<path d="M177 124.5l.1 .1z" fill-rule="evenodd"/>
<path d="M177 124.1l.1 .1z" fill-rule="evenodd"/>
<path d="M177.4 124.5l.1 .1z" fill-rule="evenodd"/>
<path d="M177.4 124.1l.1 .1z" fill-rule="evenodd"/>
<path d="M177.3 121.7h.3v.3h-.3z" fill-rule="evenodd"/>
<path d="M177.8 124.5l.1 .1z" fill-rule="evenodd"/>
<path d="M177.8 124.1l.1 .1z" fill-rule="evenodd"/>
<path d="M178.4 120.8l.1 .1z" fill-rule="evenodd"/>
<path d="M178.4 121.2l.1 .1z" fill-rule="evenodd"/>
<path d="M178.9 120.8l.1 .1z" fill-rule="evenodd"/>
<path d="M178.9 121.2l.1 .1z" fill-rule="evenodd"/>
<path d="M179.3 120.8l.1 .1z" fill-rule="evenodd"/>
<path d="M179.3 121.2l.1 .1z" fill-rule="evenodd"/>
<path d="M180.2 120.8l.1 .1z" fill-rule="evenodd"/>
<path d="M180.2 121.2l.1 .1z" fill-rule="evenodd"/>
<path d="M180.6 120.8l.1 .1z" fill-rule="evenodd"/>
<path d="M180.6 121.2l.1 .1z" fill-rule="evenodd"/>
<path d="M181 120.8l.1 .1z" fill-rule="evenodd"/>
<path d="M181 121.2l.1 .1z" fill-rule="evenodd"/>
</g>
<path d="M169 92.5h12.4v7.9h-12.4zM178 119h3.7v3.2h-3.7z" fill="none" stroke="#00a2e9" stroke-width=".21"/>
<path d="M182.8 105.2h8.2v7.9h-8.2zM176.2 122.9h2.5v2.5h-2.5z" fill="none" stroke="#e62129" stroke-width=".21"/>
<path d="M153.1 105h14.7v7.9h-14.7zM172.1 122.9h4.1v2.5h-4.1z" fill="none" stroke="#009b4c" stroke-width=".21"/>
<path d="M155 233.8l1.2 .7v.6l-1.3-.6M157.9 232.1h.7v4.9h-.7zM157.9 233.8l.7 .7zM157.9 234.5l.7 .6M159.3 226.5h1.8v6.7h-1.8zM159.3 233.2h11.3v2.6h-11.3zM161.1 226.5h1.7v1.1h-1.7zM162.8 227l.1 3.8zM162.9 238.2l-.1 4.3M188.6 226.1h-22l-4.4 5.5M159.3 242.5h1.8" fill="none" stroke="#343435" stroke-width=".21"/>
<circle cx="161.9" cy="230.2" r=".06" fill="none" stroke="#343435" stroke-width=".51"/>
<path d="M161.1 226.5h1.8v4.4a1.68 1.68 0 0 0 1.8 1.7v.6h-3.6z" fill="#343435"/>
<path d="M161.1 226.5h1.8v4.4a1.68 1.68 0 0 0 1.8 1.7v.6h-3.6z" fill="none" stroke="#343435" stroke-width=".21"/>
<path d="M161.1 235.8h3.6v.6h-.4a1.6 1.6 0 0 0-1.4 1.3v4.8h-1.8z" fill="#343435"/>
<g fill="none" stroke="#343435" stroke-width=".21">
<path d="M137.9 227.2h17.4l4.9 2.7M155.6 232.6a3 3 0 0 1 2.3-1.2v6.1a3 3 0 0 1-2.7-1.7 3 3 0 0 1 .4-3.2zM156.7 235.9l-2.3 5.8h-15.9M158.7 230.2h.6v8.8h-.6zM159.3 235.8v6.7M159.3 233.6l2.7 2.2M159.3 234.4l1.8 1.4M159.3 235.1l.8 .7M159.7 233.2l3.3 2.6M160.7 233.2l3.3 2.6M161.1 235.8h3.6v.6h-.4a1.6 1.6 0 0 0-1.4 1.3v4.8h-1.8zM161.6 233.2l3.3 2.6"/>
<path d="M162.6 233.2l3.3 2.6M163.6 233.2l3.3 2.6M164.5 233.2l3.3 2.6M165.5 233.2l3.3 2.6M166.5 233.2l3.3 2.6M167.4 233.2l3.2 2.5M168.4 233.2l2.2 1.7M169.4 233.2l1.2 1"/>
</g>
<g fill="none" stroke="#343435" stroke-width=".51">
<path d="M162.3 231.3l.3 .1-.3 .1z"/>
<circle cx="156.7" cy="235.8" r=".12"/>
<circle cx="160.2" cy="229.9" r=".13"/>
</g>
<g fill="#333436">
<path d="M169.5 245.9l1 .2-1 .2z"/>
<path d="M161.1 246.1l1-.2v.4z"/>
</g>
<path d="M170.5 236.2v10.6" fill="none" stroke="#333436" stroke-width=".21"/>
<path d="M165.7 243.9h.3v1.4h.7v.3h-1z" fill="#f08519"/>
<path d="M161 242.8v3.9M161.9 246.1h8" fill="none" stroke="#333436" stroke-width=".21"/>
<g fill="none" stroke="#000" stroke-width=".21">
<path d="M185.3 160v.4M184.4 163.1h.6M184.4 162.7h.6v.5h-.6zM184.4 160.8h.6v.5h-.6zM184.4 161.1h.6M184.4 163h.6M184.4 161.1v.3M184.4 162.7v.3M184.4 162.9h.6M184.4 161.2h.6M185 161.1v.3M185 162.7v.3"/>
<path d="M185.3 160.4l.2 .2v3M185.3 160.4l-1.3 .1-.1 3.1M185.5 163.1h1.7M185.5 162l1.7 .1M187.2 163l-.1 .1M145 199.4h4.5M145 191.1h4.5M148.8 186.6v3.9M148.8 191.6v7.3"/>
<circle cx="184.7" cy="162" r=".39"/>
</g>
<path d="M148.6 190h.3l-.1 1.1zM148.6 198.4h.3l-.1 1zM148.8 191.1l.1 1h-.3zM148.8 186l.1 1.1h-.3z" fill="#000"/>
<circle cx="184.7" cy="162" r="1" fill="none" stroke="#e62129" stroke-width=".21" stroke-dasharray="1 .6" stroke-linecap="butt"/>
<path d="M184.7 162.9l.1 1h-.3z" fill="#e62129"/>
<path d="M184.7 163.4v7.2" fill="none" stroke="#e62129" stroke-width=".21"/>
<path d="M15 37h180v235h-180z" fill="none" stroke="#332c2b" stroke-width=".21"/>
<text font-size="8.5" fill="#332c2b" x="126.8" y="31">RST-7K5-HV</text>
<text font-size="4.9" fill="#332c2b" x="180.2" y="31">series</text>
<text font-size="4.2" fill="#332c2b" x="40.9" y="30.6">7.5KW 3ψ4W Input With High Voltage Output</text>
<text font-size="3.5" fill="#332c2b" x="20.9" y="44.3">Mechanical Specification</text>
<text font-size="2.8" fill="#231f20" x="21" y="50.1">(Unit: mm , tolerance ±0.5mm)</text>
<g font-size="2.8" fill="#332c2b">
<text x="169" y="50.1">Case No.223E</text>
<text x="20.6" y="58.7">※ Forced-Air Cooling (Blank type)</text>
</g>
<text font-size="2.8" x="21.4" y="224">※ Mounting Instruction</text>
<g font-size="2.5">
<text x="22.4" y="227.5">Hole No.</text>
<text x="32.7" y="227.5">Recommended Screw Size</text>
<text x="61.3" y="227.5">MAX. Penetration Depth L</text>
<text x="95" y="227.5">Recommended mounting torque</text>
<text x="43.3" y="231.3">M4</text>
<text x="71.4" y="231.1">5mm</text>
<text x="103.8" y="231.3">7~10Kgf-cm</text>
</g>
<g font-size="2.5" fill="#332c2b">
<text x="137.9" y="226.5">Mounting Surface</text>
<text x="167.1" y="225.3">Chassis of RST-7K5</text>
<text x="138.6" y="240.8">Mounting Screw</text>
</g>
<text font-size="2.5" fill="#008fd7" x="25.6" y="231.2">1</text>
<g font-size="2.3">
<text x="101.1" y="75.6">399</text>
<text x="101.2" y="72.4">460</text>
<text x="153" y="75.4">24.45</text>
<text x="148.3" y="82.8" transform="rotate(-90 148.3 82.8)">22.8</text>
<text x="45.4" y="89.6" transform="rotate(-90 45.4 89.6)">83.5</text>
<text x="59" y="85.5">4-M4 L=5mm</text>
<text x="148.3" y="88.4" transform="rotate(-90 148.3 88.4)">38</text>
<text x="163.9" y="84.5" transform="rotate(-90 163.9 84.5)">43</text>
<text x="156" y="97.2">39.5</text>
<text x="100.9" y="116">399</text>
<text x="147.5" y="116.1">31.9</text>
<text x="148.5" y="125.8" transform="rotate(-90 148.5 125.8)">45.5</text>
<text x="59.7" y="131">4-M4 L=5mm</text>
<text x="162.2" y="132">+V</text>
<text x="39.8" y="142.1">Air flow</text>
<text x="97" y="143.1">(TOP View)</text>
<text x="190.8" y="142.1" transform="rotate(-90 190.8 142.1)">211</text>
<text x="39" y="144.5">direction</text>
<text x="148.2" y="144.2" transform="rotate(-90 148.2 144.2)">120</text>
<text x="158.2" y="145.3" transform="rotate(-90 158.2 145.3)">3.5</text>
<text x="162.5" y="146.9">-V</text>
<text x="167.4" y="161.3" transform="rotate(-90 167.4 161.3)">11</text>
<text x="154.9" y="163.3">7.5 max.</text>
<text x="167.4" y="165.5" transform="rotate(-90 167.4 165.5)">17.75</text>
<text x="186.9" y="167.2" transform="rotate(46 186.9 167.2)">6-M4</text>
<text x="164.7" y="168.1">11.2</text>
<text x="172" y="168">21.6</text>
<text x="176.7" y="168">21.6</text>
<text x="101.1" y="183.1">399</text>
<text x="148.2" y="190.6" transform="rotate(-90 148.2 190.6)">22.7</text>
<text x="159" y="190" transform="rotate(-45 159 190)">ψ6.5</text>
<text x="58.6" y="193.1">4-M4 L=5mm</text>
<text x="148.3" y="196.1" transform="rotate(-90 148.3 196.1)">38</text>
<text x="162.3" y="192.9">2-M4</text>
<text x="162.5" y="197">M3</text>
<text x="155.6" y="205.8">12 max.</text>
</g>
<g font-size="2.3" fill="#332c2b">
<text x="146.8" y="75.4">35.9</text>
<text x="146.8" y="183.2">35.9</text>
</g>
<text font-size="2.3" fill="#e62129" x="180.2" y="172.9">Screw “A”</text>
<text font-size="2.1" fill="#00a2e9" x="170.2" y="91.8">CN86 CN87</text>
<text font-size="2.1" fill="#009b4c" x="158.7" y="104.1">CN99</text>
<text font-size="2.1" fill="#e62129" x="184.6" y="104.4">CN96</text>
<text font-size="2.1" fill="#8b8b8c" x="158.1" y="277">File Name:RST-7K5-HV-SPEC 2025-09-15</text>
<g font-size="1.8">
<text x="163.9" y="90.6" transform="rotate(-90 163.9 90.6)">14.5</text>
<text x="168.4" y="117.6">LEDSVR1 SVR2 SW</text>
<text x="175.6" y="116.1">DIP</text>
<text x="188.2" y="151.8">M5</text>
</g>
<text font-size="1.8" fill="#332c2b" x="180.9" y="175.1">(Note.4)</text>
<g font-size="1.7" fill="#008fd7">
<text x="56.5" y="88">1</text>
<text x="144.3" y="88">1</text>
<text x="57.4" y="135.1">1</text>
<text x="145.2" y="135.1">1</text>
<text x="57.4" y="161.5">1</text>
<text x="145.2" y="161.5">1</text>
<text x="56.5" y="195.7">1</text>
<text x="144.3" y="195.7">1</text>
</g>
<g font-size="1.4">
<text x="171.2" y="94.2">6</text>
<text x="172.6" y="94.2">4</text>
<text x="174" y="94.2">2</text>
<text x="176.5" y="94.2">6</text>
<text x="178" y="94.2">4</text>
<text x="179.3" y="94.2">2</text>
<text x="171.2" y="96.1">5</text>
<text x="172.6" y="96.1">3</text>
<text x="174" y="96.1">1</text>
<text x="176.5" y="96.1">5</text>
<text x="178" y="96.1">3</text>
<text x="179.3" y="96.1">1</text>
<text x="155.5" y="106.6">1</text>
<text x="156.7" y="106.6">3</text>
<text x="158" y="106.6">5</text>
<text x="159.2" y="106.6">7</text>
<text x="160.4" y="106.6">9</text>
<text x="161.6" y="106.6">11</text>
<text x="163.1" y="106.6">1315</text>
<text x="184.8" y="106.8">1</text>
<text x="186.1" y="106.8">3</text>
<text x="187.5" y="106.8">5</text>
<text x="188.9" y="106.8">7</text>
<text x="155.5" y="108.3">2</text>
<text x="156.7" y="108.3">4</text>
<text x="158" y="108.3">6</text>
<text x="159.2" y="108.3">8</text>
<text x="160.1" y="108.3">10121416</text>
<text x="184.8" y="108.8">2</text>
<text x="186.1" y="108.8">4</text>
<text x="187.5" y="108.8">6</text>
<text x="188.9" y="108.8">8</text>
</g>
<g font-size="1.2">
<text x="185" y="152.9">FG</text>
<text x="169.5" y="163.6">TB1</text>
<text x="174" y="163.6">TB2</text>
<text x="178.7" y="163.6">TB3</text>
</g>
<g font-size=".9">
<text x="169.5" y="158.7">L1</text>
<text x="174" y="161.8">N2</text>
<text x="174" y="159.4">L2</text>
<text x="178.7" y="161.8">N3</text>
<text x="178.7" y="159.4">L3</text>
<text x="169.4" y="162.4">N1</text>
</g>
<g font-size=".7">
<text x="178.1" y="119.6">CN86 CN87</text>
<text x="173.2" y="123.6">CN99</text>
<text x="176.7" y="123.6">CN96</text>
</g>
<g font-size=".5">
<text x="176.1" y="122.5">1</text>
<text x="176.7" y="122.5">2</text>
<text x="177.3" y="122.5">3</text>
</g>
<g font-size=".4">
<text x="172.7" y="123.6">1</text>
<text x="172.7" y="125.2">2</text>
<text x="175.5" y="123.6">15</text>
<text x="175.5" y="125.2">16</text>
<text x="176.5" y="123.6">1</text>
<text x="176.5" y="125.2">2</text>
<text x="178" y="123.6">7</text>
<text x="178" y="125.2">8</text>
<text x="178.4" y="120.5">6</text>
<text x="178.4" y="122">5</text>
<text x="179.3" y="122">1</text>
<text x="179.3" y="120.5">2</text>
<text x="180.2" y="120.5">6</text>
<text x="180.2" y="122">5</text>
<text x="181.1" y="122">1</text>
<text x="181.1" y="120.5">2</text>
</g>
</svg>
